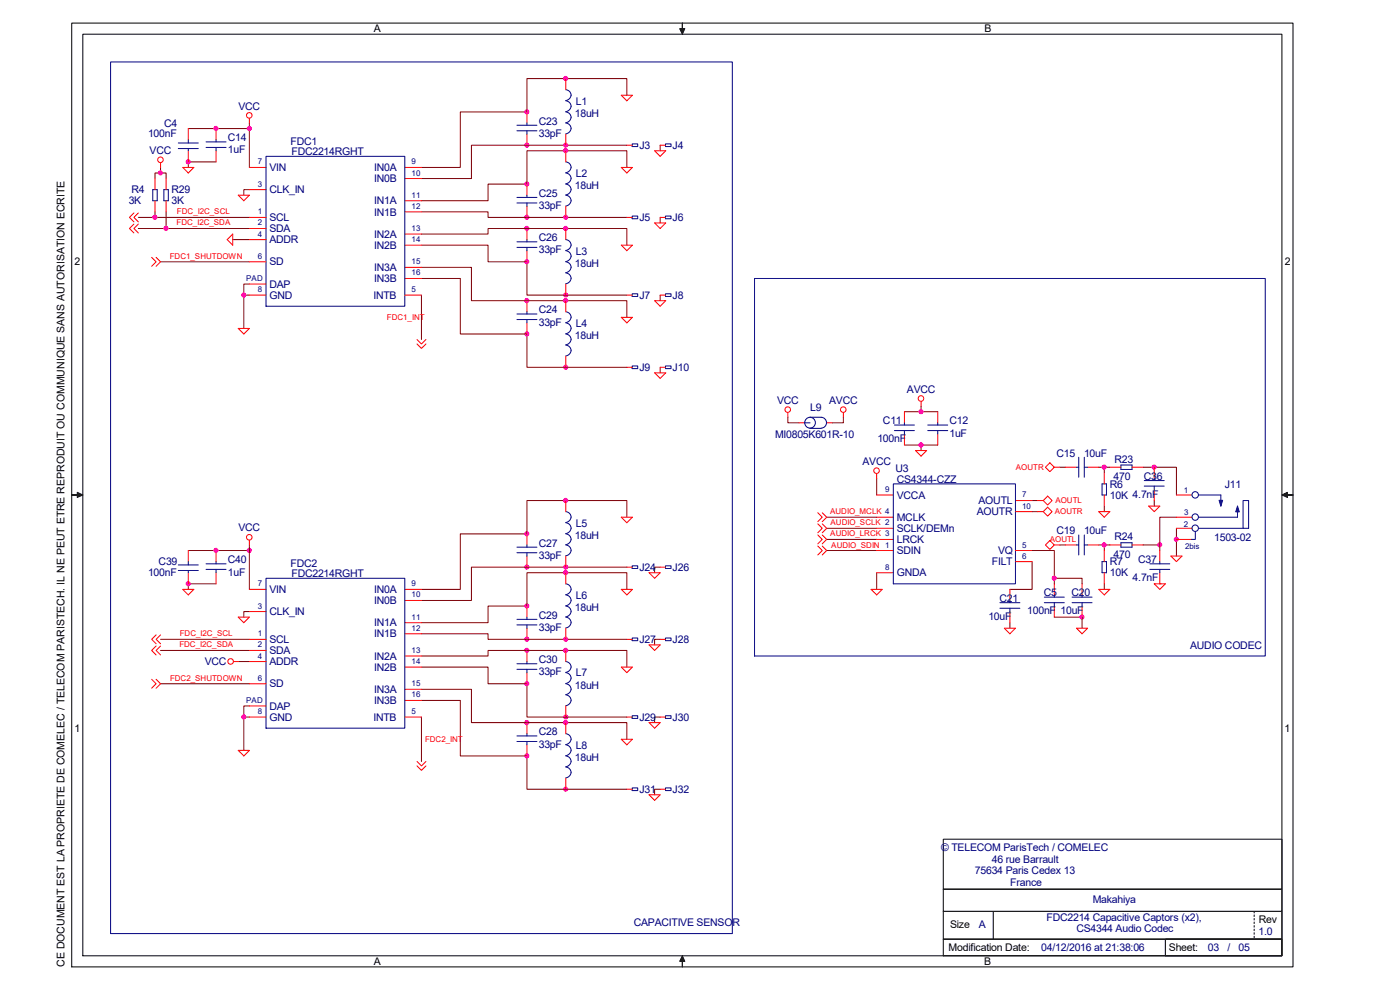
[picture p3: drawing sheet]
<svg xmlns="http://www.w3.org/2000/svg" width="297mm" height="210mm" viewBox="0 0 297 210" stroke-linecap="round" stroke-linejoin="round" font-family="sans-serif">
<g fill="none" stroke="#800000" stroke-width=".21">
<path d="M120 16.7h.1M32.9 37.9v-1.2h2.3v1.2M34.1 35.5v1.2M39.9 27.3h13M39.9 34.3h.1M45.8 27.3h.1M45.8 34.3h-5.9v1.2M52.9 26.1v9.4M111.8 30.8h.1M120 30.8h.1M120 32h.1M133 35.5v-3.5h-21.2v7.1h-8.3v3.5h-14.1"/>
<path d="M133 20.2v-3.5h-21.2v7h-14.1v11.8h-8.3M133 30.8h-33v7.1h-10.6M140.1 30.8v1.2M29.3 46.1h23.6M29.3 48.5h23.6M32.9 44.9v1.2M34.1 55.5h18.8M35.2 44.9v3.6M49.4 50.8h3.5M52.9 40.2h-1.2v1.2M89.4 44.9h14.1v1.2h29.5M89.4 49.7h14.1v-1.2h29.5v3.5"/>
<path d="M89.4 56.7h10.6v7.1h33v3.5M89.4 59.1h8.3v11.8h14.1v7h21.2M89.4 52h14.1v3.5h8.3v7.1h21.2M111.8 48.5h.1M111.8 46.1h.1M120 46.1h.1M120 48.5h.1M140.1 46.1v1.2M51.7 62.6h1.2M52.9 60.3h-1.2v9.4M89.4 62.6v9.4M111.8 63.8h.1"/>
<path d="M120 62.6h.1M120 63.8h.1M120 77.9h.1M140.1 62.6v1.2M140.1 77.9v1.2M167.1 88.5v1.2h2.4M178.9 88.5v1.2h-2.3M191.9 94.4h7M191.9 87.3h7M195.4 86.2v1.1M195.4 94.4v1.2M224.9 99.1h1.1"/>
<path d="M233.1 99.1h2.4M234.3 99.1v1.2M242.5 99.1h7.1v5.9M244.9 99.1h.1M39.9 116.8h13M45.8 116.8h.1M52.9 115.6v9.4M120 106.2h.1M133 109.7v-3.5h-21.2v7.1h-14.1v11.7h-8.3M175.4 109.7h10.6M175.4 112.1h10.6M175.4 114.4h10.6"/>
<path d="M175.4 116.8h10.6M186 101.5v3.5M219 116.8h4.7v7.1M219 119.1v5.9h-4.7M219 108.5h1.1M219 106.2h1.1M224.9 115.6h1.1M233.1 115.6h2.4M234.3 107.4v1.1M234.3 115.6v1.2M242.5 115.6h3.5M244.9 106.2v1.2"/>
<path d="M249.6 112.1v5.9M249.6 114.4h.1M249.6 109.7h-3.6v7.1M34.1 135.6h18.8M34.1 138h18.8M39.9 123.9h.1M45.8 123.9h-5.9v1.1M52.9 129.7h-1.2v1.2M89.4 134.5h14.1v1.1h29.5M89.4 139.2h14.1v-1.2h29.5v3.5M111.8 138h.1M111.8 135.6h.1"/>
<path d="M111.8 120.3h.1M120 120.3h.1M120 121.5h.1M120 135.6h.1M120 138h.1M133 125v-3.5h-21.2v7.1h-8.3v3.5h-14.1M133 120.3h-33v7.1h-10.6M140.1 120.3h-1.2v1.2M140.1 135.6h-1.2v1.2M186 121.5v3.5M214.3 132.1v1.2M223.7 122.7h5.9v1.2"/>
<path d="M223.7 130.9h5.9v2.4M234.3 123.9v1.1M246 123.9h.1M34.1 145h18.8M50.5 140.3h2.4M51.7 152.1h1.2M52.9 149.8h-1.2v9.4M89.4 152.1v9.4M89.4 146.2h10.6v7.1h33v3.5M89.4 148.6h8.3v11.8h14.1v7h21.2M89.4 141.5h14.1v3.5h8.3v7.1h21.2M111.8 153.3h.1"/>
<path d="M120 152.1h.1M120 153.3h.1M140.1 152.1h-1.2v1.2M120 167.4h.1M140.1 167.4h-1.2v1.2"/>
</g>
<g fill="#f0f" stroke="#f0f" stroke-width=".21">
<circle cx="51.7" cy="62.6" r=".45"/>
<circle cx="111.8" cy="63.8" r=".45"/>
<circle cx="111.8" cy="48.5" r=".45"/>
<circle cx="111.8" cy="46.1" r=".45"/>
<circle cx="111.8" cy="39" r=".45"/>
<circle cx="111.8" cy="30.8" r=".45"/>
<circle cx="111.8" cy="23.7" r=".45"/>
<circle cx="51.7" cy="152.1" r=".45"/>
<circle cx="111.8" cy="153.3" r=".45"/>
<circle cx="111.8" cy="138" r=".45"/>
<circle cx="111.8" cy="135.6" r=".45"/>
<circle cx="111.8" cy="128.5" r=".45"/>
<circle cx="111.8" cy="120.3" r=".45"/>
<circle cx="111.8" cy="113.2" r=".45"/>
<circle cx="120" cy="120.3" r=".45"/>
<circle cx="120" cy="106.2" r=".45"/>
<circle cx="120" cy="121.5" r=".45"/>
<circle cx="120" cy="135.6" r=".45"/>
<circle cx="120" cy="16.7" r=".45"/>
<circle cx="120" cy="30.8" r=".45"/>
<circle cx="120" cy="32" r=".45"/>
<circle cx="120" cy="46.1" r=".45"/>
<circle cx="120" cy="48.5" r=".45"/>
<circle cx="120" cy="62.6" r=".45"/>
<circle cx="120" cy="63.8" r=".45"/>
<circle cx="120" cy="77.9" r=".45"/>
<circle cx="120" cy="138" r=".45"/>
<circle cx="120" cy="152.1" r=".45"/>
<circle cx="120" cy="153.3" r=".45"/>
<circle cx="120" cy="167.4" r=".45"/>
<circle cx="52.9" cy="27.3" r=".45"/>
<circle cx="45.8" cy="27.3" r=".45"/>
<circle cx="39.9" cy="34.3" r=".45"/>
<circle cx="52.9" cy="116.8" r=".45"/>
<circle cx="45.8" cy="116.8" r=".45"/>
<circle cx="39.9" cy="123.8" r=".45"/>
<circle cx="111.8" cy="70.8" r=".45"/>
<circle cx="111.8" cy="55.5" r=".45"/>
<circle cx="111.8" cy="160.3" r=".45"/>
<circle cx="111.8" cy="145" r=".45"/>
<circle cx="249.6" cy="114.4" r=".45"/>
<circle cx="234.2" cy="99.1" r=".45"/>
<circle cx="234.2" cy="115.6" r=".45"/>
<circle cx="246" cy="115.6" r=".45"/>
<circle cx="223.6" cy="122.7" r=".45"/>
<circle cx="229.5" cy="130.9" r=".45"/>
<circle cx="195.4" cy="94.4" r=".45"/>
<circle cx="195.4" cy="87.3" r=".45"/>
<circle cx="244.8" cy="99.1" r=".45"/>
<circle cx="34" cy="36.7" r=".45"/>
<circle cx="32.9" cy="46.1" r=".45"/>
<circle cx="35.2" cy="48.5" r=".45"/>
</g>
<g fill="#000" stroke="#000" stroke-width=".21">
<path d="M144.8 4.9v1.2h.5l-.5 1.2-.6-1.2h.6z" fill-rule="evenodd"/>
<path d="M15.2 105h1.2v-.6l1.2 .6-1.2 .5v-.5z" fill-rule="evenodd"/>
<path d="M272 105l1.1-.6v.6h1.2h-1.2v.5z" fill-rule="evenodd"/>
<path d="M144.8 202.8l.5 1.1h-.5v1.2v-1.2h-.6z" fill-rule="evenodd"/>
</g>
<g fill="none" stroke="#000" stroke-width=".21">
<path d="M15.2 4.9h259.1v200.2h-259.1zM17.6 7.3h254.4v195.5h-254.4zM200.1 178h71.9v10.6h-71.9zM200.1 199.2h71.9v3.6h-71.9zM200.1 188.6h71.9v4.7h-71.9zM200.1 193.3h71.9v5.9h-71.9zM210.7 193.3v5.9M247.2 199.2h24.8v3.6h-24.8zM266.1 193.3v.4M266.1 194.1v.3M266.1 194.8v.4M266.1 195.6v.3"/>
<path d="M266.1 196.4v.3M266.1 197.1v.3M266.1 197.9v.3M266.1 198.6v.3"/>
</g>
<g fill="none" stroke="#f00" stroke-width=".21">
<path d="M120 16.7v2.3M32.9 37.9v2.3M34.1 34.5v1M35.2 37.9v2.3M38.8 35.5h2.3l-1.2 1.2zM39.9 27.3v2.3M39.9 32v2.3M45.8 27.3v2.3M45.8 32v2.3M52.9 35.5h3.5M52.9 25.1v1M85.9 35.5h3.5"/>
<path d="M85.9 37.9h3.5M111.8 23.7v2.4M111.8 28.5v2.3M111.8 39.1v2.3M120 28.5v2.3M120 32v2.3M131.8 35.5h2.4l-1.2 1.2zM131.8 20.2h2.4l-1.2 1.2zM133 30.8h1.1M138.9 32h2.3l-1.1 1.2zM140.1 30.8h1.1M28.4 45.2l-.9 .9 .9 1"/>
<path d="M28.4 47.5l-.9 1 .9 .9M29.3 45.2l-.9 .9 .9 1M29.3 47.5l-.9 1 .9 .9M32.2 54.6l.9 .9-.9 1M32.9 42.6v2.3M33.1 54.6l1 .9-1 1M35.2 42.6v2.3M49.4 49.7v2.3l-1.2-1.2zM50.5 41.4h2.4l-1.2 1.2zM52.9 40.2h3.5M52.9 55.5h3.5M52.9 48.5h3.5"/>
<path d="M52.9 46.1h3.5M52.9 50.8h3.5M85.9 42.6h3.5M85.9 44.9h3.5M85.9 49.7h3.5M85.9 52h3.5M85.9 56.7h3.5M85.9 59.1h3.5M111.8 43.8v2.3M111.8 48.5v2.3M111.8 53.2v2.3M120 43.8v2.3"/>
<path d="M120 48.5v2.3M131.8 52h2.4l-1.2 1.2zM133 46.1h1.1M138.9 47.3h2.3l-1.1 1.2zM140.1 46.1h1.1M50.5 69.7h2.4l-1.2 1.2zM52.9 62.6h3.5M52.9 60.3h3.5M85.9 62.6h3.5M88.5 72l.9 1 1-1M88.5 73l.9 .9 1-.9M111.8 63.8v2.3"/>
<path d="M111.8 68.5v2.4M120 60.3v2.3M120 63.8v2.3M120 75.6v2.3M131.8 67.3h2.4l-1.2 1.2zM133 62.6h1.1M133 77.9h1.1M138.9 63.8h2.3l-1.1 1.2zM138.9 79.1h2.3l-1.1 1.2zM140.1 62.6h1.1M140.1 77.9h1.1M167.1 87.5v1"/>
<path d="M169.5 89.7h1.2M175.4 89.7h1.2M178.9 87.5v1M191.9 87.3v2.4M191.9 92.1v2.3M194.2 95.6h2.4l-1.2 1.2zM195.4 85.2v1M198.9 87.3v2.4M198.9 92.1v2.3M222.7 98.2l1 .9-1 1-.9-1zM223.7 99.1h1.2M226 99.1h2.4"/>
<path d="M230.7 99.1h2.4M235.5 99.1h2.3M240.2 99.1h2.3M244.9 99.1v2.4M39.9 116.8v2.3M45.8 116.8v2.3M52.9 114.6v1M111.8 113.3v2.3M111.8 118v2.3M120 106.2v2.3M120 118v2.3M131.8 109.7h2.4l-1.2 1.2z"/>
<path d="M173.5 108.8l.9 .9-.9 1M173.5 111.1l.9 1-.9 .9M173.5 113.5l.9 .9-.9 1M173.5 115.8l.9 1-.9 .9M174.4 108.8l1 .9-1 1M174.4 111.1l1 1-1 .9M174.4 113.5l1 .9-1 1M174.4 115.8l1 1-1 .9M186 109.7h3.5M186 105h3.5M186 112.1h3.5M186 114.4h3.5"/>
<path d="M186 116.8h3.5M186 100.5v1M215.4 106.2h3.6M215.4 116.8h3.6M215.4 108.5h3.6M215.4 119.1h3.6M220.1 106.2h1.2M220.1 108.5h1.2M221.3 108.5l1-.9 .9 .9-.9 1zM221.3 106.2l1-1 .9 1-.9 .9zM222.7 114.7l1 .9-1 .9-.9-.9zM223.7 115.6h1.2"/>
<path d="M226 115.6h2.4M230.7 115.6h2.4M233.1 108.5h2.4l-1.2 1.2zM234.3 100.3v2.4M234.3 105v2.4M234.3 116.8v2.3M235.5 115.6h2.3M240.2 115.6h2.3M243.7 107.4h2.3l-1.1 1.1zM244.9 103.8v2.4M246 116.8v2.3M248.4 118h2.4l-1.2 1.1z"/>
<path d="M249.6 109.7h3.3M249.6 105h3.3M249.6 112.1h3.3M249.6 114.4h3.3M33.1 134.7l-.9 .9 .9 1M33.1 137l-.9 1 .9 .9M34.1 134.7l-1 .9 1 1M34.1 137l-1 1 1 .9M38.8 125h2.3l-1.2 1.2zM39.9 121.5v2.4M45.8 121.5v2.4M50.5 130.9h2.4l-1.2 1.2z"/>
<path d="M52.9 125h3.5M52.9 129.7h3.5M52.9 138h3.5M52.9 135.6h3.5M85.9 125h3.5M85.9 127.4h3.5M85.9 132.1h3.5M85.9 134.5h3.5M85.9 139.2h3.5M111.8 128.6v2.3M111.8 133.3v2.3M111.8 138v2.3"/>
<path d="M120 121.5v2.4M120 133.3v2.3M120 138v2.3M131.8 125h2.4l-1.2 1.2zM133 135.6h1.1M133 120.3h1.1M137.7 121.5h2.4l-1.2 1.2zM137.7 136.8h2.4l-1.2 1.2zM140.1 135.6h1.1M140.1 120.3h1.1M184.8 125h2.4l-1.2 1.2zM186 121.5h3.5"/>
<path d="M213.1 133.3h2.3l-1.1 1.2zM214.3 125v2.4M214.3 129.7v2.4M223.7 123.9v2.3M223.7 128.6v2.3M228.4 133.3h2.3l-1.1 1.2zM229.6 123.9v2.3M229.6 128.6v2.3M233.1 125h2.4l-1.2 1.2zM234.3 121.5v2.4M244.9 123.9h2.3l-1.2 1.1zM246 121.5v2.4"/>
<path d="M32.2 144.1l.9 .9-.9 1M33.1 144.1l1 .9-1 1M49.6 140.3h.9M50.5 159.2h2.4l-1.2 1.2zM52.9 152.1h3.5M52.9 149.8h3.5M52.9 145h3.5M52.9 140.3h3.5M85.9 141.5h3.5M85.9 146.2h3.5M85.9 148.6h3.5M85.9 152.1h3.5"/>
<path d="M111.8 142.7v2.3M111.8 153.3v2.3M111.8 158v2.4M120 149.8v2.3M120 153.3v2.3M131.8 141.5h2.4l-1.2 1.2zM131.8 156.8h2.4l-1.2 1.2zM133 152.1h1.1M137.7 153.3h2.4l-1.2 1.2zM140.1 152.1h1.1M88.5 161.5l.9 1 1-1M88.5 162.5l.9 .9 1-.9"/>
<path d="M120 165.1v2.3M133 167.4h1.1M137.7 168.6h2.4l-1.2 1.2zM140.1 167.4h1.1"/>
<circle cx="34" cy="33.9" r=".59"/>
<circle cx="52.9" cy="24.5" r=".59"/>
<circle cx="167.1" cy="86.9" r=".59"/>
<circle cx="178.9" cy="86.9" r=".59"/>
<circle cx="186" cy="99.8" r=".59"/>
<circle cx="195.4" cy="84.5" r=".59"/>
<circle cx="52.9" cy="114" r=".59"/>
<circle cx="48.9" cy="140.3" r=".59"/>
</g>
<g fill="none" stroke="#000080" stroke-width=".21">
<path d="M23.5 13.1h131.9v184.9h-131.9zM120 19a1.15 1.15 0 0 1 1.2 1.2 1.15 1.15 0 0 1-1.2 1.1M37.8 31.5h4.3M37.8 30.3h4.3M39.9 29.6v.7M39.9 31.5v.5M43.7 30.1h4.3M43.7 31.3h4.3M45.8 29.6v.5M45.8 31.3v.7M56.4 33.2h29.5v31.8h-29.5zM109.7 26.6h4.2"/>
<path d="M109.7 27.7h4.2M111.8 26.1v.5M111.8 27.7v.8M120 26.1a1.15 1.15 0 0 1 1.2 1.2 1.15 1.15 0 0 1-1.2 1.1M120 23.7a1.15 1.15 0 0 1 1.2 1.2 1.15 1.15 0 0 1-1.2 1.1M120 21.4a1.15 1.15 0 0 1 1.2 1.1 1.15 1.15 0 0 1-1.2 1.2M120 39.1a1.2 1.2 0 0 1 1.2 1.1M120 36.7a1.15 1.15 0 0 1 1.2 1.1 1.15 1.15 0 0 1-1.2 1.2M120 34.3a1.15 1.15 0 0 1 1.2 1.2 1.15 1.15 0 0 1-1.2 1.1M134.1 30.5h1.2v.6h-1.2zM141.2 30.5h1.2v.6h-1.2zM32.4 40.2h1v2.4h-1z"/>
<path d="M34.8 40.2h.9v2.4h-.9zM109.7 41.9h4.2M109.7 43.1h4.2M109.7 51.3h4.2M109.7 52.5h4.2M111.8 41.4v.5M111.8 43.1v.7M111.8 50.8v.5M111.8 52.5v.7M120 41.4a1.15 1.15 0 0 1 1.2 1.2 1.15 1.15 0 0 1-1.2 1.1M120 57.9a1.15 1.15 0 0 1 1.2 1.1 1.15 1.15 0 0 1-1.2 1.2M120 55.5a1.15 1.15 0 0 1 1.2 1.2 1.15 1.15 0 0 1-1.2 1.1"/>
<path d="M120 53.2a1.15 1.15 0 0 1 1.2 1.1 1.15 1.15 0 0 1-1.2 1.2M120 50.8a1.15 1.15 0 0 1 1.2 1.2 1.15 1.15 0 0 1-1.2 1.1M121.2 40.2a1.29 1.29 0 0 1-1.2 1.2M134.1 45.8h1.2v.6h-1.2zM141.2 45.8h1.2v.6h-1.2zM160.1 59.1h108.3v80.1h-108.3zM109.7 66.6h4.2M109.7 67.8h4.2M111.8 66.1v.5M111.8 67.8v.7M120 73.2a1.15 1.15 0 0 1 1.2 1.2 1.15 1.15 0 0 1-1.2 1.1M120 70.9a1.15 1.15 0 0 1 1.2 1.1 1.15 1.15 0 0 1-1.2 1.1"/>
<path d="M120 68.5a1.15 1.15 0 0 1 1.2 1.2 1.15 1.15 0 0 1-1.2 1.1M120 66.1a1.15 1.15 0 0 1 1.2 1.2 1.15 1.15 0 0 1-1.2 1.1M134.1 62.3h1.2v.6h-1.2zM134.1 77.6h1.2v.6h-1.2zM141.2 62.3h1.2v.6h-1.2zM141.2 77.6h1.2v.6h-1.2zM170.7 89.7h1.2M171.9 88.5h2.3a1.15 1.15 0 0 1 1.1 1.2 1.15 1.15 0 0 1-1.1 1.1M171.9 90.9h2.3M189.8 90.2h4.2M189.8 91.3h4.2M191.9 89.7v.5"/>
<path d="M191.9 91.3v.8M196.8 90.2h4.3M196.8 91.3h4.3M198.9 89.7v.5M198.9 91.3v.8M228.4 99.1h.5M228.9 97v4.2M230 97v4.2M230 99.1h.7M237.8 98.6h2.4v1h-2.4zM37.8 119.8h4.3M39.9 119.1v.7"/>
<path d="M43.7 119.6h4.3M45.8 119.1v.5M109.7 116.1h4.2M109.7 117.3h4.2M111.8 115.6v.5M111.8 117.3v.7M120 115.6a1.15 1.15 0 0 1 1.2 1.2 1.15 1.15 0 0 1-1.2 1.1M120 113.3a1.2 1.2 0 0 1 1.2 1.1M120 110.9a1.15 1.15 0 0 1 1.2 1.1 1.15 1.15 0 0 1-1.2 1.2M120 108.5a1.15 1.15 0 0 1 1.2 1.2 1.15 1.15 0 0 1-1.2 1.1M121.2 114.4a1.29 1.29 0 0 1-1.2 1.1M189.5 102.7h25.9v21.2h-25.9z"/>
<path d="M228.4 115.6h.5M228.9 113.5v4.2M230 113.5v4.2M230 115.6h.7M233.8 102.7h.9v2.3h-.9zM233.8 119.1h.9v2.4h-.9zM237.8 115.1h2.4v1h-2.4zM242.8 101.9h4.2M242.8 103.1h4.2M243.9 119.6h4.3M244.9 101.5v.4M244.9 103.1v.7"/>
<path d="M246 119.1v.5M253.6 112.7v1.7h-.8M254.3 112.1h9.4M254.3 105h4.7v2.4M262.5 107.4v2.3h-8.2M263.7 106.2h1.2v5.9h-1.2zM37.8 121h4.3M39.9 121v.5M43.7 120.8h4.3M45.8 120.8v.7M56.4 122.7h29.5v31.8h-29.5zM109.7 131.4h4.2"/>
<path d="M109.7 132.6h4.2M111.8 130.9v.5M111.8 132.6v.7M120 130.9a1.15 1.15 0 0 1 1.2 1.2 1.15 1.15 0 0 1-1.2 1.1M120 128.6a1.15 1.15 0 0 1 1.2 1.1 1.15 1.15 0 0 1-1.2 1.2M120 126.2a1.15 1.15 0 0 1 1.2 1.2 1.15 1.15 0 0 1-1.2 1.1M120 123.9a1.15 1.15 0 0 1 1.2 1.1 1.15 1.15 0 0 1-1.2 1.1M134.1 120h1.2v.6h-1.2zM134.1 135.3h1.2v.6h-1.2zM141.2 120h1.2v.6h-1.2zM141.2 135.3h1.2v.6h-1.2zM212.1 127.9h4.3"/>
<path d="M212.1 129h4.3M214.3 127.4v.5M214.3 129v.7M221.6 126.7h4.2M221.6 127.9h4.2M223.7 126.2v.5M223.7 127.9v.7M227.4 126.7h4.3M227.4 127.9h4.3M229.6 126.2v.5M229.6 127.9v.7M243.9 120.8h4.3"/>
<path d="M246 120.8v.7M109.7 156.1h4.2M109.7 157.3h4.2M109.7 140.8h4.2M109.7 142h4.2M111.8 140.3v.5M111.8 142v.7M111.8 155.6v.5M111.8 157.3v.7M120 147.4a1.15 1.15 0 0 1 1.2 1.2 1.15 1.15 0 0 1-1.2 1.1M120 145.1a1.15 1.15 0 0 1 1.2 1.1 1.15 1.15 0 0 1-1.2 1.1M120 142.7a1.15 1.15 0 0 1 1.2 1.1 1.15 1.15 0 0 1-1.2 1.2"/>
<path d="M120 140.3a1.15 1.15 0 0 1 1.2 1.2 1.15 1.15 0 0 1-1.2 1.1M120 158a1.15 1.15 0 0 1 1.2 1.2 1.15 1.15 0 0 1-1.2 1.1M120 155.7a1.15 1.15 0 0 1 1.2 1.1 1.15 1.15 0 0 1-1.2 1.1M134.1 151.8h1.2v.6h-1.2zM141.2 151.8h1.2v.6h-1.2zM120 162.7a1.15 1.15 0 0 1 1.2 1.2 1.15 1.15 0 0 1-1.2 1.1M120 160.4a1.15 1.15 0 0 1 1.2 1.1 1.15 1.15 0 0 1-1.2 1.2M134.1 167.1h1.2v.6h-1.2zM141.2 167.1h1.2v.6h-1.2z"/>
<circle cx="171.9" cy="89.7" r="1.14"/>
<circle cx="253.6" cy="112.1" r=".68"/>
<circle cx="253.6" cy="109.7" r=".68"/>
<circle cx="253.6" cy="105" r=".68"/>
</g>
<g fill="#000080" stroke="#000080" stroke-width=".21">
<path d="M262.5 107.4l.4 1.2h-.7z"/>
<path d="M258.6 106.1h.8l-.4 1.3z"/>
</g>
<g font-size="2.2">
<text x="79.3" y="6.9">A</text>
<text x="208.8" y="6.9">B</text>
<text x="15.8" y="56.3">2</text>
<text x="272.5" y="56.3">2</text>
<text x="15.8" y="155.2">1</text>
<text x="272.5" y="155.2">1</text>
<text x="201.5" y="196.8">Size</text>
<text x="267.1" y="195.8">Rev</text>
<text x="201.3" y="201.8">Modification Date:</text>
<text x="248" y="201.8">Sheet:</text>
<text x="13.7" y="205.1" transform="rotate(-90 13.7 205.1)">CE DOCUMENT EST LA PROPRIETE DE COMELEC / TELECOM PARISTECH. IL NE PEUT ETRE REPRODUIT OU COMMUNIQUE SANS AUTORISATION ECRITE</text>
<text x="79.3" y="204.7">A</text>
<text x="208.8" y="204.7">B</text>
</g>
<g font-size="2.2" fill="#000080">
<text x="50.6" y="23.2">VCC</text>
<text x="122.2" y="22.2">L1</text>
<text x="31.4" y="29">100nF</text>
<text x="34.8" y="26.9">C4</text>
<text x="48.3" y="30">C14</text>
<text x="114.3" y="29">33pF</text>
<text x="114.3" y="26.5">C23</text>
<text x="122" y="24.8">18uH</text>
<text x="31.7" y="32.6">VCC</text>
<text x="48.3" y="32.6">1uF</text>
<text x="61.6" y="30.7">FDC1</text>
<text x="61.8" y="32.9">FDC2214RGHT</text>
<text x="135.6" y="31.6">J3</text>
<text x="142.7" y="31.6">J4</text>
<text x="27.9" y="41">R4</text>
<text x="36.4" y="41">R29</text>
<text x="57.1" y="41">CLK_IN</text>
<text x="57.1" y="36.3">VIN</text>
<text x="79.4" y="36.3">IN0A</text>
<text x="79.4" y="38.7">IN0B</text>
<text x="114.3" y="41.7">C25</text>
<text x="122" y="40.1">18uH</text>
<text x="122.2" y="37.5">L2</text>
<text x="27.3" y="43.3">3K</text>
<text x="36.4" y="43.3">3K</text>
<text x="57.1" y="46.9">SCL</text>
<text x="79.4" y="45.7">IN1B</text>
<text x="79.4" y="43.3">IN1A</text>
<text x="114.3" y="44.3">33pF</text>
<text x="135.6" y="46.9">J5</text>
<text x="142.7" y="46.9">J6</text>
<text x="57.1" y="49.2">SDA</text>
<text x="57.1" y="51.6">ADDR</text>
<text x="79.4" y="52.8">IN2B</text>
<text x="79.4" y="50.4">IN2A</text>
<text x="114.3" y="53.8">33pF</text>
<text x="114.3" y="51.2">C26</text>
<text x="57.1" y="56.3">SD</text>
<text x="79.4" y="59.9">IN3B</text>
<text x="79.4" y="57.5">IN3A</text>
<text x="122" y="56.6">18uH</text>
<text x="122.2" y="54">L3</text>
<text x="57.1" y="63.4">GND</text>
<text x="57.1" y="61">DAP</text>
<text x="79.2" y="63.4">INTB</text>
<text x="135.6" y="63.4">J7</text>
<text x="142.7" y="63.4">J8</text>
<text x="114.3" y="69.1">33pF</text>
<text x="114.3" y="66.5">C24</text>
<text x="122" y="72">18uH</text>
<text x="122.2" y="69.3">L4</text>
<text x="135.6" y="78.7">J9</text>
<text x="142.7" y="78.7">J10</text>
<text x="192.4" y="83.3">AVCC</text>
<text x="164.8" y="85.6">VCC</text>
<text x="171.9" y="87.2">L9</text>
<text x="175.9" y="85.6">AVCC</text>
<text x="164.4" y="92.9">MI0805K601R-10</text>
<text x="186.1" y="93.8">100nF</text>
<text x="187.3" y="90">C11</text>
<text x="201.4" y="92.6">1uF</text>
<text x="201.4" y="90">C12</text>
<text x="183" y="98.6">AVCC</text>
<text x="190" y="100.2">U3</text>
<text x="224.2" y="96.9">C15</text>
<text x="230" y="96.9">10uF</text>
<text x="236.3" y="101.8">470</text>
<text x="236.4" y="98.1">R23</text>
<text x="242.7" y="101.8">C36</text>
<text x="190.2" y="102.4">CS4344-CZZ</text>
<text x="190.2" y="105.8">VCCA</text>
<text x="207.6" y="106.9">AOUTL</text>
<text x="235.5" y="105.8">10K 4.7nF</text>
<text x="235.5" y="103.4">R6</text>
<text x="259.8" y="103.4">J11</text>
<text x="50.6" y="112.7">VCC</text>
<text x="122.2" y="111.7">L5</text>
<text x="190.2" y="110.5">MCLK</text>
<text x="190.2" y="112.9">SCLK/DEMn</text>
<text x="207.2" y="109.3">AOUTR</text>
<text x="224.2" y="113.4">C19</text>
<text x="230" y="113.4">10uF</text>
<text x="33.7" y="119.9">C39</text>
<text x="48.3" y="119.5">C40</text>
<text x="114.3" y="118.5">33pF</text>
<text x="114.3" y="116">C27</text>
<text x="122" y="114.3">18uH</text>
<text x="190.2" y="115.2">LRCK</text>
<text x="190.2" y="117.6">SDIN</text>
<text x="210.4" y="119.9">FILT</text>
<text x="211.8" y="117.6">VQ</text>
<text x="235.5" y="119.9">R7</text>
<text x="236.3" y="118.3">470</text>
<text x="236.4" y="114.6">R24</text>
<text x="241.5" y="119.5">C37</text>
<text x="257.6" y="114.9">1503-02</text>
<text x="31.4" y="122.1">100nF</text>
<text x="48.3" y="122.1">1uF</text>
<text x="57.1" y="125.8">VIN</text>
<text x="61.6" y="120.2">FDC2</text>
<text x="61.8" y="122.4">FDC2214RGHT</text>
<text x="79.4" y="125.8">IN0A</text>
<text x="135.6" y="121.1">J24</text>
<text x="142.7" y="121.1">J26</text>
<text x="190.2" y="122.3">GNDA</text>
<text x="235.5" y="122.3">10K</text>
<text x="240.3" y="123.2">4.7nF</text>
<text x="57.1" y="130.5">CLK_IN</text>
<text x="79.4" y="128.1">IN0B</text>
<text x="114.3" y="131.3">C29</text>
<text x="122" y="129.7">18uH</text>
<text x="122.2" y="127">L6</text>
<text x="209.7" y="131.5">10uF</text>
<text x="212" y="127.7">C21</text>
<text x="217.9" y="130.3">100nF</text>
<text x="221.4" y="126.5">C5</text>
<text x="225" y="130.3">10uF</text>
<text x="227.3" y="126.5">C20</text>
<text x="57.1" y="136.4">SCL</text>
<text x="79.4" y="135.2">IN1B</text>
<text x="79.4" y="132.8">IN1A</text>
<text x="114.3" y="133.9">33pF</text>
<text x="135.6" y="136.4">J27</text>
<text x="142.7" y="136.4">J28</text>
<text x="252.5" y="137.6">AUDIO CODEC</text>
<text x="43.4" y="141.1">VCC</text>
<text x="57.1" y="138.8">SDA</text>
<text x="57.1" y="141.1">ADDR</text>
<text x="79.4" y="142.3">IN2B</text>
<text x="79.4" y="139.9">IN2A</text>
<text x="114.3" y="143.3">33pF</text>
<text x="114.3" y="140.7">C30</text>
<text x="122.2" y="143.5">L7</text>
<text x="57.1" y="145.8">SD</text>
<text x="79.4" y="149.4">IN3B</text>
<text x="79.4" y="147">IN3A</text>
<text x="122" y="146.1">18uH</text>
<text x="57.1" y="152.9">GND</text>
<text x="57.1" y="150.5">DAP</text>
<text x="79.2" y="152.9">INTB</text>
<text x="114.3" y="156">C28</text>
<text x="135.6" y="152.9">J29</text>
<text x="142.7" y="152.9">J30</text>
<text x="114.3" y="158.6">33pF</text>
<text x="122" y="161.5">18uH</text>
<text x="122.2" y="158.8">L8</text>
<text x="135.6" y="168.2">J31</text>
<text x="142.7" y="168.2">J32</text>
<text x="199.6" y="180.5">© TELECOM ParisTech / COMELEC</text>
<text x="206.8" y="185.5">75634 Paris Cedex 13</text>
<text x="210.4" y="183">46 rue Barrault</text>
<text x="214.3" y="188">France</text>
<text x="231.8" y="191.6">Makahiya</text>
<text x="134.5" y="196.5">CAPACITIVE SENSOR</text>
<text x="207.6" y="196.8">A</text>
<text x="222" y="195.3">FDC2214 Capacitive Captors (x2),</text>
<text x="228.3" y="197.8">CS4344 Audio Codec</text>
<text x="220.9" y="201.8">04/12/2016 at 21:38:06</text>
<text x="256.2" y="201.8">03</text>
<text x="260.4" y="201.8">/</text>
<text x="262.8" y="201.8">05</text>
<text x="267" y="198.2">1.0</text>
</g>
<g font-size="1.7" fill="#000080">
<text x="54.7" y="34.9">7</text>
<text x="87.3" y="34.9">9</text>
<text x="54.7" y="39.6">3</text>
<text x="87.3" y="37.3">10</text>
<text x="87.3" y="42">11</text>
<text x="54.7" y="45.5">1</text>
<text x="54.7" y="47.8">2</text>
<text x="87.3" y="44.3">12</text>
<text x="54.7" y="50.2">4</text>
<text x="87.3" y="49">13</text>
<text x="87.3" y="51.4">14</text>
<text x="52.2" y="59.6">PAD</text>
<text x="54.7" y="54.9">6</text>
<text x="87.3" y="56.1">15</text>
<text x="87.3" y="58.4">16</text>
<text x="54.7" y="62">8</text>
<text x="87.3" y="62">5</text>
<text x="187.8" y="104.4">9</text>
<text x="216.9" y="107.9">10</text>
<text x="216.9" y="105.5">7</text>
<text x="251.1" y="104.6">1</text>
<text x="251.1" y="111.7">2</text>
<text x="251.2" y="109.3">3</text>
<text x="216.9" y="116.2">5</text>
<text x="216.9" y="118.5">6</text>
<text x="251.4" y="116.4">2bis</text>
<text x="54.7" y="124.4">7</text>
<text x="87.3" y="124.4">9</text>
<text x="187.8" y="120.9">8</text>
<text x="54.7" y="129.1">3</text>
<text x="87.3" y="131.4">11</text>
<text x="87.3" y="126.7">10</text>
<text x="54.7" y="137.3">2</text>
<text x="54.7" y="135">1</text>
<text x="87.3" y="133.8">12</text>
<text x="54.7" y="139.7">4</text>
<text x="87.3" y="140.9">14</text>
<text x="87.3" y="138.5">13</text>
<text x="52.2" y="149.1">PAD</text>
<text x="54.7" y="144.4">6</text>
<text x="87.3" y="148">16</text>
<text x="87.3" y="145.6">15</text>
<text x="54.7" y="151.5">8</text>
<text x="87.3" y="151.5">5</text>
</g>
<g font-size="1.7" fill="#f00">
<text x="37.5" y="47.8">FDC_I2C_SDA</text>
<text x="37.5" y="45.5">FDC_I2C_SCL</text>
<text x="36" y="54.9">FDC1_SHUTDOWN</text>
<text x="82.1" y="67.9">FDC1_INT</text>
<text x="215.5" y="99.7">AOUTR</text>
<text x="223.9" y="106.8">AOUTL</text>
<text x="176.1" y="109.1">AUDIO_MCLK 4</text>
<text x="176.1" y="113.8">AUDIO_LRCK 3</text>
<text x="176.2" y="111.4">AUDIO_SCLK 2</text>
<text x="223.8" y="109.1">AOUTR</text>
<text x="176.4" y="116.2">AUDIO_SDIN 1</text>
<text x="222.7" y="115">AOUTL</text>
<text x="38.1" y="137.3">FDC_I2C_SDA</text>
<text x="38.1" y="135">FDC_I2C_SCL</text>
<text x="36.1" y="144.4">FDC2_SHUTDOWN</text>
<text x="90.2" y="157.4">FDC2_INT</text>
</g>
</svg>
